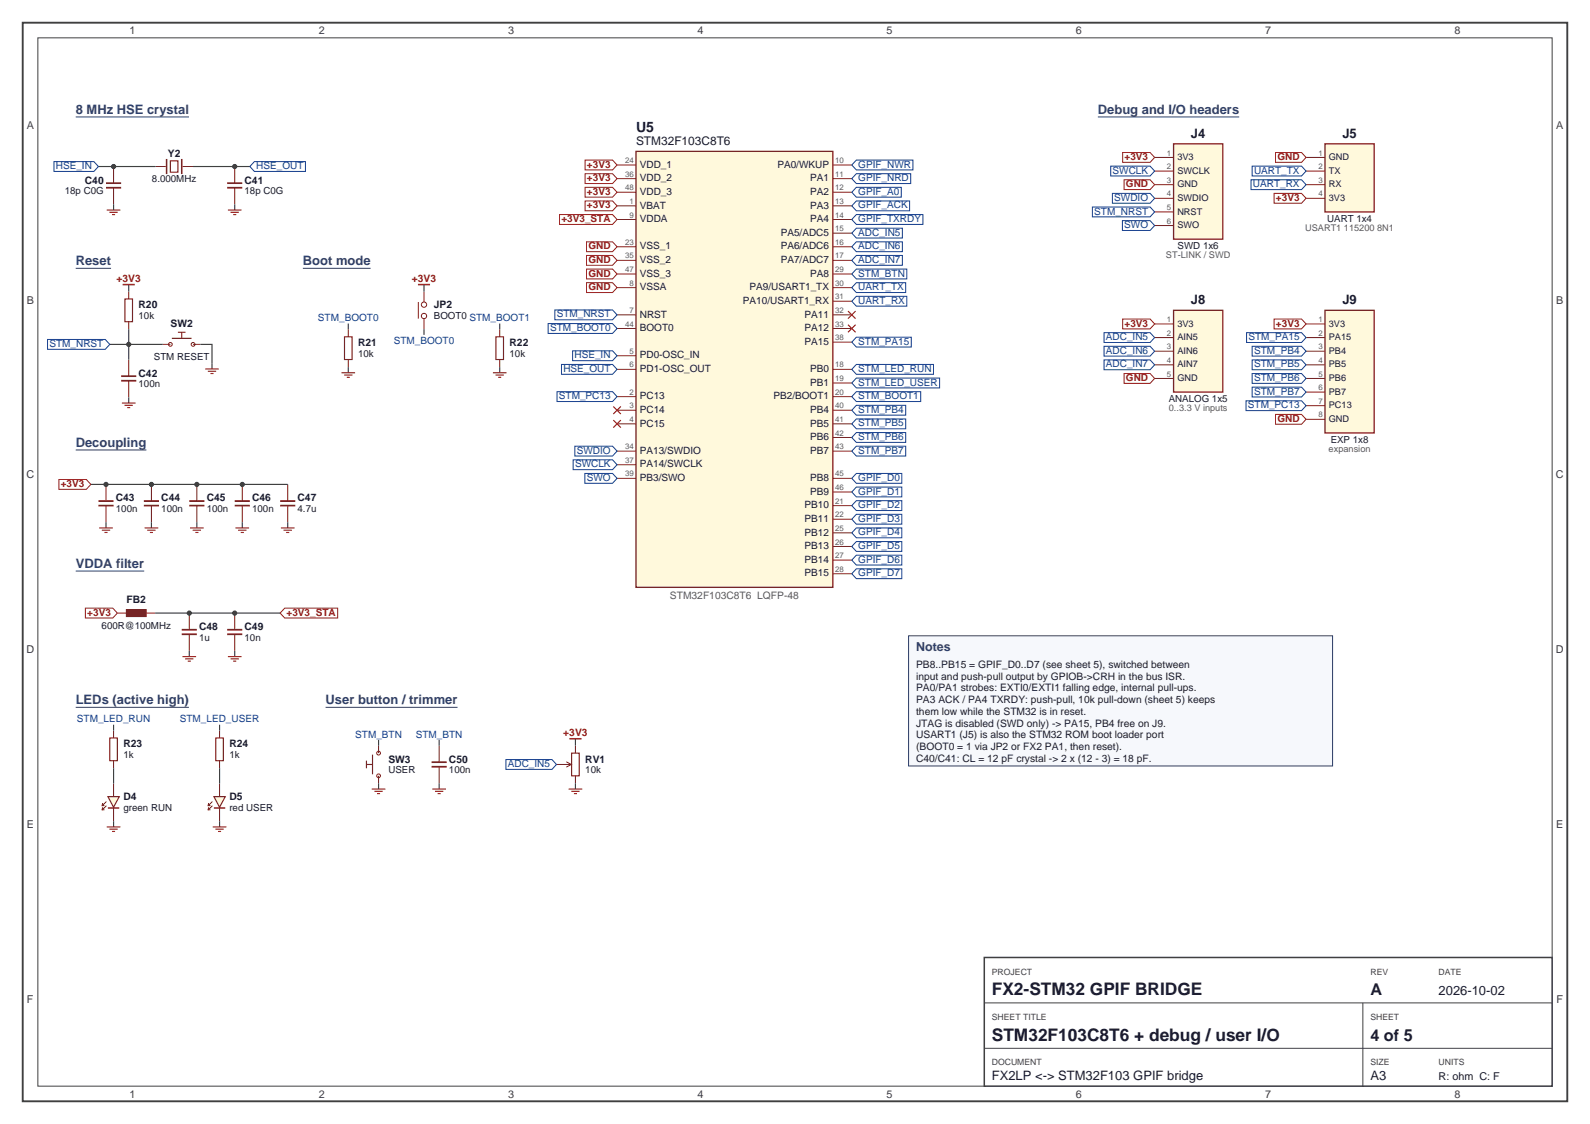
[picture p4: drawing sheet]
<svg xmlns="http://www.w3.org/2000/svg" width="420mm" height="297mm" viewBox="0 0 420 297" stroke-linecap="round" stroke-linejoin="round" font-family="sans-serif">
<path d="M6 6h408v285h-408z" fill="none" stroke="#404040" stroke-width=".5"/>
<path d="M10 10h400v277h-400z" fill="none" stroke="#404040" stroke-width=".26"/>
<path d="M260 253h150v34h-150z" fill-rule="evenodd" fill="#fff" stroke="#404040" stroke-width=".4"/>
<path d="M260 265h150M260 277h150M360 265v22" fill="none" stroke="#404040" stroke-width=".26"/>
<path d="M168 40h52v115.2h-52z" fill-rule="evenodd" fill="#fff9dc" stroke="#7a1f1f" stroke-width=".35"/>
<path d="M163 43.6h5" fill="none" stroke="#7a1f1f" stroke-width=".26"/>
<path d="M154.6 42.3h7.2l1.2 1.3-1.2 1.3h-7.2z" fill-rule="evenodd" fill="#fff" stroke="#a01818" stroke-width=".26"/>
<path d="M163 47.2h5" fill="none" stroke="#7a1f1f" stroke-width=".26"/>
<path d="M154.6 45.9h7.2l1.2 1.3-1.2 1.3h-7.2z" fill-rule="evenodd" fill="#fff" stroke="#a01818" stroke-width=".26"/>
<path d="M163 50.8h5" fill="none" stroke="#7a1f1f" stroke-width=".26"/>
<path d="M154.6 49.5h7.2l1.2 1.3-1.2 1.3h-7.2z" fill-rule="evenodd" fill="#fff" stroke="#a01818" stroke-width=".26"/>
<path d="M163 54.4h5" fill="none" stroke="#7a1f1f" stroke-width=".26"/>
<path d="M154.6 53.1h7.2l1.2 1.3-1.2 1.3h-7.2z" fill-rule="evenodd" fill="#fff" stroke="#a01818" stroke-width=".26"/>
<path d="M163 58h5" fill="none" stroke="#7a1f1f" stroke-width=".26"/>
<path d="M147.8 56.7h14l1.2 1.3-1.2 1.3h-14z" fill-rule="evenodd" fill="#fff" stroke="#a01818" stroke-width=".26"/>
<path d="M163 65.2h5" fill="none" stroke="#7a1f1f" stroke-width=".26"/>
<path d="M154.9 63.9h6.9l1.2 1.3-1.2 1.3h-6.9z" fill-rule="evenodd" fill="#fff" stroke="#a01818" stroke-width=".26"/>
<path d="M163 68.8h5" fill="none" stroke="#7a1f1f" stroke-width=".26"/>
<path d="M154.9 67.5h6.9l1.2 1.3-1.2 1.3h-6.9z" fill-rule="evenodd" fill="#fff" stroke="#a01818" stroke-width=".26"/>
<path d="M163 72.4h5" fill="none" stroke="#7a1f1f" stroke-width=".26"/>
<path d="M154.9 71.1h6.9l1.2 1.3-1.2 1.3h-6.9z" fill-rule="evenodd" fill="#fff" stroke="#a01818" stroke-width=".26"/>
<path d="M163 76h5" fill="none" stroke="#7a1f1f" stroke-width=".26"/>
<path d="M154.9 74.7h6.9l1.2 1.3-1.2 1.3h-6.9z" fill-rule="evenodd" fill="#fff" stroke="#a01818" stroke-width=".26"/>
<path d="M163 83.2h5" fill="none" stroke="#7a1f1f" stroke-width=".26"/>
<path d="M146.6 81.9h15.2l1.2 1.3-1.2 1.3h-15.2z" fill-rule="evenodd" fill="#fff" stroke="#123c8c" stroke-width=".26"/>
<path d="M163 86.8h5" fill="none" stroke="#7a1f1f" stroke-width=".26"/>
<path d="M144.8 85.5h17l1.2 1.3-1.2 1.3h-17z" fill-rule="evenodd" fill="#fff" stroke="#123c8c" stroke-width=".26"/>
<path d="M163 94h5" fill="none" stroke="#7a1f1f" stroke-width=".26"/>
<path d="M151.3 92.7h10.5l1.2 1.3-1.2 1.3h-10.5z" fill-rule="evenodd" fill="#fff" stroke="#123c8c" stroke-width=".26"/>
<path d="M163 97.6h5" fill="none" stroke="#7a1f1f" stroke-width=".26"/>
<path d="M148.3 96.3h13.5l1.2 1.3-1.2 1.3h-13.5z" fill-rule="evenodd" fill="#fff" stroke="#123c8c" stroke-width=".26"/>
<path d="M163 104.8h5" fill="none" stroke="#7a1f1f" stroke-width=".26"/>
<path d="M147.1 103.5h14.7l1.2 1.3-1.2 1.3h-14.7z" fill-rule="evenodd" fill="#fff" stroke="#123c8c" stroke-width=".26"/>
<path d="M163 108.4h5M163 112h5M163 119.2h5" fill="none" stroke="#7a1f1f" stroke-width=".26"/>
<path d="M162 107.4l2 2M162 111l2 2M164 107.4l-2 2M164 111l-2 2" fill="none" stroke="#a01818" stroke-width=".3"/>
<path d="M151.8 117.9h10l1.2 1.3-1.2 1.3h-10z" fill-rule="evenodd" fill="#fff" stroke="#123c8c" stroke-width=".26"/>
<path d="M163 122.8h5" fill="none" stroke="#7a1f1f" stroke-width=".26"/>
<path d="M151.4 121.5h10.4l1.2 1.3-1.2 1.3h-10.4z" fill-rule="evenodd" fill="#fff" stroke="#123c8c" stroke-width=".26"/>
<path d="M163 126.4h5" fill="none" stroke="#7a1f1f" stroke-width=".26"/>
<path d="M154.5 125.1h7.3l1.2 1.3-1.2 1.3h-7.3z" fill-rule="evenodd" fill="#fff" stroke="#123c8c" stroke-width=".26"/>
<path d="M220 43.6h5" fill="none" stroke="#7a1f1f" stroke-width=".26"/>
<path d="M226.2 42.3h14.9v2.6h-14.9l-1.2-1.3z" fill-rule="evenodd" fill="#fff" stroke="#123c8c" stroke-width=".26"/>
<path d="M220 47.2h5" fill="none" stroke="#7a1f1f" stroke-width=".26"/>
<path d="M226.2 45.9h14.4v2.6h-14.4l-1.2-1.3z" fill-rule="evenodd" fill="#fff" stroke="#123c8c" stroke-width=".26"/>
<path d="M220 50.8h5" fill="none" stroke="#7a1f1f" stroke-width=".26"/>
<path d="M226.2 49.5h11.9v2.6h-11.9l-1.2-1.3z" fill-rule="evenodd" fill="#fff" stroke="#123c8c" stroke-width=".26"/>
<path d="M220 54.4h5" fill="none" stroke="#7a1f1f" stroke-width=".26"/>
<path d="M226.2 53.1h14.1v2.6h-14.1l-1.2-1.3z" fill-rule="evenodd" fill="#fff" stroke="#123c8c" stroke-width=".26"/>
<path d="M220 58h5" fill="none" stroke="#7a1f1f" stroke-width=".26"/>
<path d="M226.2 56.7h17.6v2.6h-17.6l-1.2-1.3z" fill-rule="evenodd" fill="#fff" stroke="#123c8c" stroke-width=".26"/>
<path d="M220 61.6h5" fill="none" stroke="#7a1f1f" stroke-width=".26"/>
<path d="M226.2 60.3h12.2v2.6h-12.2l-1.2-1.3z" fill-rule="evenodd" fill="#fff" stroke="#123c8c" stroke-width=".26"/>
<path d="M220 65.2h5" fill="none" stroke="#7a1f1f" stroke-width=".26"/>
<path d="M226.2 63.9h12.2v2.6h-12.2l-1.2-1.3z" fill-rule="evenodd" fill="#fff" stroke="#123c8c" stroke-width=".26"/>
<path d="M220 68.8h5" fill="none" stroke="#7a1f1f" stroke-width=".26"/>
<path d="M226.2 67.5h12.2v2.6h-12.2l-1.2-1.3z" fill-rule="evenodd" fill="#fff" stroke="#123c8c" stroke-width=".26"/>
<path d="M220 72.4h5" fill="none" stroke="#7a1f1f" stroke-width=".26"/>
<path d="M226.2 71.1h13.3v2.6h-13.3l-1.2-1.3z" fill-rule="evenodd" fill="#fff" stroke="#123c8c" stroke-width=".26"/>
<path d="M220 76h5" fill="none" stroke="#7a1f1f" stroke-width=".26"/>
<path d="M226.2 74.7h13v2.6h-13l-1.2-1.3z" fill-rule="evenodd" fill="#fff" stroke="#123c8c" stroke-width=".26"/>
<path d="M220 79.6h5" fill="none" stroke="#7a1f1f" stroke-width=".26"/>
<path d="M226.2 78.3h13.3v2.6h-13.3l-1.2-1.3z" fill-rule="evenodd" fill="#fff" stroke="#123c8c" stroke-width=".26"/>
<path d="M220 83.2h5M220 86.8h5M220 90.4h5" fill="none" stroke="#7a1f1f" stroke-width=".26"/>
<path d="M224 82.2l2 2M224 85.8l2 2M226 82.2l-2 2M226 85.8l-2 2" fill="none" stroke="#a01818" stroke-width=".3"/>
<path d="M226.2 89.1h14.5v2.6h-14.5l-1.2-1.3z" fill-rule="evenodd" fill="#fff" stroke="#123c8c" stroke-width=".26"/>
<path d="M220 97.6h5" fill="none" stroke="#7a1f1f" stroke-width=".26"/>
<path d="M226.2 96.3h20.4v2.6h-20.4l-1.2-1.3z" fill-rule="evenodd" fill="#fff" stroke="#123c8c" stroke-width=".26"/>
<path d="M220 101.2h5" fill="none" stroke="#7a1f1f" stroke-width=".26"/>
<path d="M226.2 99.9h22v2.6h-22l-1.2-1.3z" fill-rule="evenodd" fill="#fff" stroke="#123c8c" stroke-width=".26"/>
<path d="M220 104.8h5" fill="none" stroke="#7a1f1f" stroke-width=".26"/>
<path d="M226.2 103.5h17v2.6h-17l-1.2-1.3z" fill-rule="evenodd" fill="#fff" stroke="#123c8c" stroke-width=".26"/>
<path d="M220 108.4h5" fill="none" stroke="#7a1f1f" stroke-width=".26"/>
<path d="M226.2 107.1h13v2.6h-13l-1.2-1.3z" fill-rule="evenodd" fill="#fff" stroke="#123c8c" stroke-width=".26"/>
<path d="M220 112h5" fill="none" stroke="#7a1f1f" stroke-width=".26"/>
<path d="M226.2 110.7h13v2.6h-13l-1.2-1.3z" fill-rule="evenodd" fill="#fff" stroke="#123c8c" stroke-width=".26"/>
<path d="M220 115.6h5" fill="none" stroke="#7a1f1f" stroke-width=".26"/>
<path d="M226.2 114.3h13v2.6h-13l-1.2-1.3z" fill-rule="evenodd" fill="#fff" stroke="#123c8c" stroke-width=".26"/>
<path d="M220 119.2h5" fill="none" stroke="#7a1f1f" stroke-width=".26"/>
<path d="M226.2 117.9h13v2.6h-13l-1.2-1.3z" fill-rule="evenodd" fill="#fff" stroke="#123c8c" stroke-width=".26"/>
<path d="M220 126.4h5" fill="none" stroke="#7a1f1f" stroke-width=".26"/>
<path d="M226.2 125.1h12v2.6h-12l-1.2-1.3z" fill-rule="evenodd" fill="#fff" stroke="#123c8c" stroke-width=".26"/>
<path d="M220 130h5" fill="none" stroke="#7a1f1f" stroke-width=".26"/>
<path d="M226.2 128.7h12v2.6h-12l-1.2-1.3z" fill-rule="evenodd" fill="#fff" stroke="#123c8c" stroke-width=".26"/>
<path d="M220 133.6h5" fill="none" stroke="#7a1f1f" stroke-width=".26"/>
<path d="M226.2 132.3h12v2.6h-12l-1.2-1.3z" fill-rule="evenodd" fill="#fff" stroke="#123c8c" stroke-width=".26"/>
<path d="M220 137.2h5" fill="none" stroke="#7a1f1f" stroke-width=".26"/>
<path d="M226.2 135.9h12v2.6h-12l-1.2-1.3z" fill-rule="evenodd" fill="#fff" stroke="#123c8c" stroke-width=".26"/>
<path d="M220 140.8h5" fill="none" stroke="#7a1f1f" stroke-width=".26"/>
<path d="M226.2 139.5h12v2.6h-12l-1.2-1.3z" fill-rule="evenodd" fill="#fff" stroke="#123c8c" stroke-width=".26"/>
<path d="M220 144.4h5" fill="none" stroke="#7a1f1f" stroke-width=".26"/>
<path d="M226.2 143.1h12v2.6h-12l-1.2-1.3z" fill-rule="evenodd" fill="#fff" stroke="#123c8c" stroke-width=".26"/>
<path d="M220 148h5" fill="none" stroke="#7a1f1f" stroke-width=".26"/>
<path d="M226.2 146.7h12v2.6h-12l-1.2-1.3z" fill-rule="evenodd" fill="#fff" stroke="#123c8c" stroke-width=".26"/>
<path d="M220 151.6h5" fill="none" stroke="#7a1f1f" stroke-width=".26"/>
<path d="M226.2 150.3h12v2.6h-12l-1.2-1.3z" fill-rule="evenodd" fill="#fff" stroke="#123c8c" stroke-width=".26"/>
<path d="M20 30.9h29.9" fill="none" stroke="#30406a" stroke-width=".26"/>
<path d="M45 42.5h2v3h-2z" fill="none" stroke="#7a1f1f" stroke-width=".3"/>
<path d="M44 42v4M48 42v4" fill="none" stroke="#7a1f1f" stroke-width=".4"/>
<path d="M30 44v4.4M30 49.6v4.4M41 44h2.8M48.2 44h2.8M62 44v4.4M62 49.6v4.4" fill="none" stroke="#7a1f1f" stroke-width=".26"/>
<path d="M26 44h15M30 54v1.5M51 44h15M62 54v1.5" fill="none" stroke="#0b6e2e" stroke-width=".3"/>
<path d="M28 48.4h4M28 49.6h4M60 48.4h4M60 49.6h4" fill="none" stroke="#7a1f1f" stroke-width=".45"/>
<path d="M28.2 55.5h3.6M28.9 56.1h2.2M29.6 56.7h.8M60.2 55.5h3.6M60.9 56.1h2.2M61.6 56.7h.8" fill="none" stroke="#a01818" stroke-width=".3"/>
<g fill="#0b6e2e" stroke="#0b6e2e" stroke-width=".26">
<circle cx="30" cy="44" r=".55"/>
<circle cx="62" cy="44" r=".55"/>
</g>
<g fill="#fff" stroke="#123c8c" stroke-width=".26">
<path d="M14.3 42.7h10.5l1.2 1.3-1.2 1.3h-10.5z" fill-rule="evenodd"/>
<path d="M67.2 42.7h13.5v2.6h-13.5l-1.2-1.3z" fill-rule="evenodd"/>
</g>
<path d="M20 70.9h9.3" fill="none" stroke="#30406a" stroke-width=".26"/>
<path d="M33 79h2v6h-2zM45.4 89.4h5.2M47 87.8h2M48 87.8v1.6" fill="none" stroke="#7a1f1f" stroke-width=".3"/>
<g fill="none" stroke="#7a1f1f" stroke-width=".26">
<path d="M34 77v2M34 85v2M34 95v4.4M43 91h2M51 91h2M34 100.6v4.4"/>
<circle cx="45" cy="91" r=".5"/>
<circle cx="51" cy="91" r=".5"/>
</g>
<path d="M34 75.2v1.8M29 91h14M34 87v8M53 91h3v6.5M34 105v1.5" fill="none" stroke="#0b6e2e" stroke-width=".3"/>
<path d="M32.4 75.2h3.2" fill="none" stroke="#a01818" stroke-width=".4"/>
<path d="M32 99.4h4M32 100.6h4" fill="none" stroke="#7a1f1f" stroke-width=".45"/>
<path d="M54.2 97.5h3.6M54.9 98.1h2.2M55.6 98.7h.8M32.2 106.5h3.6M32.9 107.1h2.2M33.6 107.7h.8" fill="none" stroke="#a01818" stroke-width=".3"/>
<circle cx="34" cy="91" r=".55" fill="#0b6e2e" stroke="#0b6e2e" stroke-width=".26"/>
<path d="M12.6 89.7h15.2l1.2 1.3-1.2 1.3h-15.2z" fill-rule="evenodd" fill="#fff" stroke="#123c8c" stroke-width=".26"/>
<path d="M80 70.9h17.9M20 118.9h18.7" fill="none" stroke="#30406a" stroke-width=".26"/>
<path d="M91 89h2v6h-2zM131 89h2v6h-2z" fill="none" stroke="#7a1f1f" stroke-width=".3"/>
<g fill="none" stroke="#7a1f1f" stroke-width=".26">
<path d="M110.5 79.8v4.4M112 77v2.8M92 87v2M92 95v2M112 84.2v2.8M132 87v2M132 95v2M28 128v4.4M28 133.6v4.4M40 128v4.4M40 133.6v4.4M52 128v4.4"/>
<path d="M52 133.6v4.4M64 128v4.4M64 133.6v4.4M76 128v4.4M76 133.6v4.4"/>
<circle cx="112" cy="80.5" r=".7"/>
<circle cx="112" cy="83.5" r=".7"/>
</g>
<path d="M112 75.2v1.8M92 85.5v1.5M92 97v1.5M112 87v1.5M132 85.5v1.5M132 97v1.5M24 128h52M28 138v1.5M40 138v1.5M52 138v1.5M64 138v1.5M76 138v1.5" fill="none" stroke="#0b6e2e" stroke-width=".3"/>
<g fill="none" stroke="#a01818" stroke-width=".3">
<path d="M90.2 98.5h3.6M90.9 99.1h2.2M91.6 99.7h.8M130.2 98.5h3.6M130.9 99.1h2.2M131.6 99.7h.8M26.2 139.5h3.6M38.2 139.5h3.6M50.2 139.5h3.6M62.2 139.5h3.6M74.2 139.5h3.6M26.9 140.1h2.2"/>
<path d="M27.6 140.7h.8M38.9 140.1h2.2M39.6 140.7h.8M50.9 140.1h2.2M51.6 140.7h.8M62.9 140.1h2.2M63.6 140.7h.8M74.9 140.1h2.2M75.6 140.7h.8"/>
</g>
<path d="M110.4 75.2h3.2" fill="none" stroke="#a01818" stroke-width=".4"/>
<path d="M26 132.4h4M26 133.6h4M38 132.4h4M38 133.6h4M50 132.4h4M50 133.6h4M62 132.4h4M62 133.6h4M74 132.4h4M74 133.6h4" fill="none" stroke="#7a1f1f" stroke-width=".45"/>
<g fill="#0b6e2e" stroke="#0b6e2e" stroke-width=".26">
<circle cx="28" cy="128" r=".55"/>
<circle cx="40" cy="128" r=".55"/>
<circle cx="52" cy="128" r=".55"/>
<circle cx="64" cy="128" r=".55"/>
</g>
<path d="M15.6 126.7h7.2l1.2 1.3-1.2 1.3h-7.2z" fill-rule="evenodd" fill="#fff" stroke="#a01818" stroke-width=".26"/>
<path d="M20 150.9h18.1" fill="none" stroke="#30406a" stroke-width=".26"/>
<path d="M33.4 161.1h5.2v1.8h-5.2z" fill-rule="evenodd" fill="#7a1f1f" stroke="#7a1f1f" stroke-width=".3"/>
<path d="M31 162h2.4M38.6 162h2.4" fill="none" stroke="#7a1f1f" stroke-width=".26"/>
<path d="M22.6 160.7h7.2l1.2 1.3-1.2 1.3h-7.2z" fill-rule="evenodd" fill="#fff" stroke="#a01818" stroke-width=".26"/>
<path d="M41 162h33M50 172v1.5M62 172v1.5" fill="none" stroke="#0b6e2e" stroke-width=".3"/>
<path d="M48 166.4h4M48 167.6h4M60 166.4h4M60 167.6h4" fill="none" stroke="#7a1f1f" stroke-width=".45"/>
<path d="M50 162v4.4M50 167.6v4.4M62 162v4.4M62 167.6v4.4" fill="none" stroke="#7a1f1f" stroke-width=".26"/>
<path d="M48.2 173.5h3.6M48.9 174.1h2.2M49.6 174.7h.8M60.2 173.5h3.6M60.9 174.1h2.2M61.6 174.7h.8" fill="none" stroke="#a01818" stroke-width=".3"/>
<g fill="#0b6e2e" stroke="#0b6e2e" stroke-width=".26">
<circle cx="50" cy="162" r=".55"/>
<circle cx="62" cy="162" r=".55"/>
</g>
<path d="M75.2 160.7h14v2.6h-14l-1.2-1.3z" fill-rule="evenodd" fill="#fff" stroke="#a01818" stroke-width=".26"/>
<path d="M20 186.9h29.9" fill="none" stroke="#30406a" stroke-width=".26"/>
<path d="M29 195h2v6h-2z" fill="none" stroke="#7a1f1f" stroke-width=".3"/>
<path d="M30 193v2M30 201v2" fill="none" stroke="#7a1f1f" stroke-width=".26"/>
<path d="M30 191.5v1.5" fill="none" stroke="#0b6e2e" stroke-width=".3"/>
<path d="M28.5 210.5h3l-1.5 2.8z" fill="#fff9dc" stroke="#7a1f1f" stroke-width=".3"/>
<path d="M28.5 213.5h3" fill="none" stroke="#7a1f1f" stroke-width=".4"/>
<path d="M58 193v2M28.1 211.8l-1.1 1.1 .1-.6-.1 .6h.6M28.1 212.9l-1.1 1.1 .1-.6-.1 .6h.6M30 207v3.5M30 213.5v3.5M58 201v2" fill="none" stroke="#7a1f1f" stroke-width=".26"/>
<path d="M58 191.5v1.5M30 203v4M30 217v1.5" fill="none" stroke="#0b6e2e" stroke-width=".3"/>
<path d="M28.2 218.5h3.6M28.9 219.1h2.2M29.6 219.7h.8" fill="none" stroke="#a01818" stroke-width=".3"/>
<path d="M57 195h2v6h-2z" fill="none" stroke="#7a1f1f" stroke-width=".3"/>
<path d="M56.5 210.5h3l-1.5 2.8z" fill="#fff9dc" stroke="#7a1f1f" stroke-width=".3"/>
<path d="M56.5 213.5h3" fill="none" stroke="#7a1f1f" stroke-width=".4"/>
<g fill="none" stroke="#7a1f1f" stroke-width=".26">
<path d="M100 197v2M116 197v4.4M152 197v2M56.1 211.8l-1.1 1.1 .1-.6-.1 .6h.6M56.1 212.9l-1.1 1.1 .1-.6-.1 .6h.6M58 207v3.5M58 213.5v3.5M100 205v2M116 202.6v4.4M147 202h3.9M149.6 201.3l1.3 .7-1.3 .7M152 205v2"/>
<circle cx="100" cy="199" r=".5"/>
<circle cx="100" cy="205" r=".5"/>
</g>
<path d="M100 195.5v1.5M116 195.5v1.5M152 195.2v1.8M58 203v4M58 217v1.5M100 207v1.5M116 207v1.5" fill="none" stroke="#0b6e2e" stroke-width=".3"/>
<path d="M56.2 218.5h3.6M56.9 219.1h2.2M57.6 219.7h.8M98.2 208.5h3.6M98.9 209.1h2.2M99.6 209.7h.8M114.2 208.5h3.6M114.9 209.1h2.2M115.6 209.7h.8" fill="none" stroke="#a01818" stroke-width=".3"/>
<path d="M86 186.9h34.9" fill="none" stroke="#30406a" stroke-width=".26"/>
<path d="M98.4 199.4v5.2M151 199h2v6h-2zM96.8 202h1.6M96.8 201v2" fill="none" stroke="#7a1f1f" stroke-width=".3"/>
<path d="M114 201.4h4M114 202.6h4" fill="none" stroke="#7a1f1f" stroke-width=".45"/>
<path d="M150.4 195.2h3.2" fill="none" stroke="#a01818" stroke-width=".4"/>
<path d="M133.6 200.7h12.2l1.2 1.3-1.2 1.3h-12.2z" fill-rule="evenodd" fill="#fff" stroke="#123c8c" stroke-width=".26"/>
<path d="M152 207v1.5" fill="none" stroke="#0b6e2e" stroke-width=".3"/>
<path d="M150.2 208.5h3.6M150.9 209.1h2.2M151.6 209.7h.8" fill="none" stroke="#a01818" stroke-width=".3"/>
<path d="M290 30.9h37.3" fill="none" stroke="#30406a" stroke-width=".26"/>
<path d="M310 38h13v25.2h-13z" fill-rule="evenodd" fill="#fff9dc" stroke="#7a1f1f" stroke-width=".35"/>
<path d="M305 41.6h5" fill="none" stroke="#7a1f1f" stroke-width=".26"/>
<path d="M296.6 40.3h7.2l1.2 1.3-1.2 1.3h-7.2z" fill-rule="evenodd" fill="#fff" stroke="#a01818" stroke-width=".26"/>
<path d="M305 45.2h5" fill="none" stroke="#7a1f1f" stroke-width=".26"/>
<path d="M293.4 43.9h10.4l1.2 1.3-1.2 1.3h-10.4z" fill-rule="evenodd" fill="#fff" stroke="#123c8c" stroke-width=".26"/>
<path d="M305 48.8h5" fill="none" stroke="#7a1f1f" stroke-width=".26"/>
<path d="M296.9 47.5h6.9l1.2 1.3-1.2 1.3h-6.9z" fill-rule="evenodd" fill="#fff" stroke="#a01818" stroke-width=".26"/>
<path d="M305 52.4h5" fill="none" stroke="#7a1f1f" stroke-width=".26"/>
<path d="M293.8 51.1h10l1.2 1.3-1.2 1.3h-10z" fill-rule="evenodd" fill="#fff" stroke="#123c8c" stroke-width=".26"/>
<path d="M305 56h5" fill="none" stroke="#7a1f1f" stroke-width=".26"/>
<path d="M288.6 54.7h15.2l1.2 1.3-1.2 1.3h-15.2z" fill-rule="evenodd" fill="#fff" stroke="#123c8c" stroke-width=".26"/>
<path d="M305 59.6h5" fill="none" stroke="#7a1f1f" stroke-width=".26"/>
<path d="M296.5 58.3h7.3l1.2 1.3-1.2 1.3h-7.3z" fill-rule="evenodd" fill="#fff" stroke="#123c8c" stroke-width=".26"/>
<path d="M350 38h13v18h-13z" fill-rule="evenodd" fill="#fff9dc" stroke="#7a1f1f" stroke-width=".35"/>
<path d="M345 41.6h5" fill="none" stroke="#7a1f1f" stroke-width=".26"/>
<path d="M336.9 40.3h6.9l1.2 1.3-1.2 1.3h-6.9z" fill-rule="evenodd" fill="#fff" stroke="#a01818" stroke-width=".26"/>
<path d="M345 45.2h5" fill="none" stroke="#7a1f1f" stroke-width=".26"/>
<path d="M330.8 43.9h13l1.2 1.3-1.2 1.3h-13z" fill-rule="evenodd" fill="#fff" stroke="#123c8c" stroke-width=".26"/>
<path d="M345 48.8h5" fill="none" stroke="#7a1f1f" stroke-width=".26"/>
<path d="M330.5 47.5h13.3l1.2 1.3-1.2 1.3h-13.3z" fill-rule="evenodd" fill="#fff" stroke="#123c8c" stroke-width=".26"/>
<path d="M345 52.4h5" fill="none" stroke="#7a1f1f" stroke-width=".26"/>
<path d="M336.6 51.1h7.2l1.2 1.3-1.2 1.3h-7.2z" fill-rule="evenodd" fill="#fff" stroke="#a01818" stroke-width=".26"/>
<path d="M310 82h13v21.6h-13z" fill-rule="evenodd" fill="#fff9dc" stroke="#7a1f1f" stroke-width=".35"/>
<path d="M305 85.6h5" fill="none" stroke="#7a1f1f" stroke-width=".26"/>
<path d="M296.6 84.3h7.2l1.2 1.3-1.2 1.3h-7.2z" fill-rule="evenodd" fill="#fff" stroke="#a01818" stroke-width=".26"/>
<path d="M305 89.2h5" fill="none" stroke="#7a1f1f" stroke-width=".26"/>
<path d="M291.6 87.9h12.2l1.2 1.3-1.2 1.3h-12.2z" fill-rule="evenodd" fill="#fff" stroke="#123c8c" stroke-width=".26"/>
<path d="M305 92.8h5" fill="none" stroke="#7a1f1f" stroke-width=".26"/>
<path d="M291.6 91.5h12.2l1.2 1.3-1.2 1.3h-12.2z" fill-rule="evenodd" fill="#fff" stroke="#123c8c" stroke-width=".26"/>
<path d="M305 96.4h5" fill="none" stroke="#7a1f1f" stroke-width=".26"/>
<path d="M291.6 95.1h12.2l1.2 1.3-1.2 1.3h-12.2z" fill-rule="evenodd" fill="#fff" stroke="#123c8c" stroke-width=".26"/>
<path d="M305 100h5" fill="none" stroke="#7a1f1f" stroke-width=".26"/>
<path d="M296.9 98.7h6.9l1.2 1.3-1.2 1.3h-6.9z" fill-rule="evenodd" fill="#fff" stroke="#a01818" stroke-width=".26"/>
<path d="M350 82h13v32.4h-13z" fill-rule="evenodd" fill="#fff9dc" stroke="#7a1f1f" stroke-width=".35"/>
<path d="M345 85.6h5" fill="none" stroke="#7a1f1f" stroke-width=".26"/>
<path d="M336.6 84.3h7.2l1.2 1.3-1.2 1.3h-7.2z" fill-rule="evenodd" fill="#fff" stroke="#a01818" stroke-width=".26"/>
<path d="M345 89.2h5" fill="none" stroke="#7a1f1f" stroke-width=".26"/>
<path d="M329.3 87.9h14.5l1.2 1.3-1.2 1.3h-14.5z" fill-rule="evenodd" fill="#fff" stroke="#123c8c" stroke-width=".26"/>
<path d="M345 92.8h5" fill="none" stroke="#7a1f1f" stroke-width=".26"/>
<path d="M330.8 91.5h13l1.2 1.3-1.2 1.3h-13z" fill-rule="evenodd" fill="#fff" stroke="#123c8c" stroke-width=".26"/>
<path d="M345 96.4h5" fill="none" stroke="#7a1f1f" stroke-width=".26"/>
<path d="M330.8 95.1h13l1.2 1.3-1.2 1.3h-13z" fill-rule="evenodd" fill="#fff" stroke="#123c8c" stroke-width=".26"/>
<path d="M345 100h5" fill="none" stroke="#7a1f1f" stroke-width=".26"/>
<path d="M330.8 98.7h13l1.2 1.3-1.2 1.3h-13z" fill-rule="evenodd" fill="#fff" stroke="#123c8c" stroke-width=".26"/>
<path d="M345 103.6h5" fill="none" stroke="#7a1f1f" stroke-width=".26"/>
<path d="M330.8 102.3h13l1.2 1.3-1.2 1.3h-13z" fill-rule="evenodd" fill="#fff" stroke="#123c8c" stroke-width=".26"/>
<path d="M345 107.2h5" fill="none" stroke="#7a1f1f" stroke-width=".26"/>
<path d="M329.1 105.9h14.7l1.2 1.3-1.2 1.3h-14.7z" fill-rule="evenodd" fill="#fff" stroke="#123c8c" stroke-width=".26"/>
<path d="M345 110.8h5" fill="none" stroke="#7a1f1f" stroke-width=".26"/>
<path d="M336.9 109.5h6.9l1.2 1.3-1.2 1.3h-6.9z" fill-rule="evenodd" fill="#fff" stroke="#a01818" stroke-width=".26"/>
<path d="M240 168h112v34.4h-112z" fill-rule="evenodd" fill="#f6f8fc" stroke="#30406a" stroke-width=".26"/>
<g font-size="4.6" fill="#1a1a2e">
<text x="262" y="263">FX2-STM32 GPIF BRIDGE</text>
<text x="262" y="275">STM32F103C8T6 + debug / user I/O</text>
</g>
<g font-size="4.3" fill="#1a1a2e">
<text x="362" y="263">A</text>
<text x="362" y="275">4 of 5</text>
</g>
<text font-size="3.7" fill="#1a1a2e" x="168" y="35">U5</text>
<g font-size="3.4" fill="#30406a">
<text x="20" y="30">8 MHz HSE crystal</text>
<text x="290" y="30">Debug and I/O headers</text>
<text x="20" y="70">Reset</text>
<text x="80" y="70">Boot mode</text>
<text x="20" y="118">Decoupling</text>
<text x="20" y="150">VDDA filter</text>
<text x="20" y="186">LEDs (active high)</text>
<text x="86" y="186">User button / trimmer</text>
</g>
<g font-size="3.4" fill="#1a1a2e">
<text x="314.6" y="36.4">J4</text>
<text x="354.6" y="36.4">J5</text>
<text x="314.6" y="80.4">J8</text>
<text x="354.6" y="80.4">J9</text>
<text x="380" y="263">2026-10-02</text>
<text x="262" y="285.5">FX2LP &lt;-&gt; STM32F103 GPIF bridge</text>
<text x="362" y="285.5">A3</text>
</g>
<text font-size="3.3" fill="#30406a" x="242" y="172">Notes</text>
<text font-size="3.1" fill="#1a1a2e" x="168" y="38.4">STM32F103C8T6</text>
<g font-size="2.9" fill="#404040">
<text x="34.2" y="9">1</text>
<text x="84.2" y="9">2</text>
<text x="134.2" y="9">3</text>
<text x="184.2" y="9">4</text>
<text x="234.2" y="9">5</text>
<text x="284.2" y="9">6</text>
<text x="334.2" y="9">7</text>
<text x="384.2" y="9">8</text>
<text x="7" y="34.1">A</text>
<text x="411" y="34.1">A</text>
<text x="7" y="80.3">B</text>
<text x="411" y="80.3">B</text>
<text x="7" y="126.4">C</text>
<text x="411" y="126.4">C</text>
<text x="7" y="172.6">D</text>
<text x="411" y="172.6">D</text>
<text x="7" y="218.8">E</text>
<text x="411" y="218.8">E</text>
<text x="7.1" y="264.9">F</text>
<text x="411.1" y="264.9">F</text>
<text x="34.2" y="290">1</text>
<text x="84.2" y="290">2</text>
<text x="134.2" y="290">3</text>
<text x="184.2" y="290">4</text>
<text x="234.2" y="290">5</text>
<text x="284.2" y="290">6</text>
<text x="334.2" y="290">7</text>
<text x="384.2" y="290">8</text>
</g>
<text font-size="2.9" fill="#1a1a2e" x="380" y="285.5">R: ohm C: F</text>
<g font-size="2.7" fill="#1a1a2e">
<text x="44.3" y="41.4">Y2</text>
<text x="22.4" y="48.5">C40</text>
<text x="64.6" y="48.5">C41</text>
<text x="36.6" y="81.5">R20</text>
<text x="114.6" y="81.5">JP2</text>
<text x="45.1" y="86.4">SW2</text>
<text x="94.6" y="91.5">R21</text>
<text x="134.6" y="91.5">R22</text>
<text x="36.6" y="99.5">C42</text>
<text x="30.6" y="132.5">C43</text>
<text x="42.6" y="132.5">C44</text>
<text x="54.6" y="132.5">C45</text>
<text x="66.6" y="132.5">C46</text>
<text x="78.6" y="132.5">C47</text>
<text x="33.4" y="159.4">FB2</text>
<text x="52.6" y="166.5">C48</text>
<text x="64.6" y="166.5">C49</text>
<text x="242" y="176.5">PB8..PB15 = GPIF_D0..D7 (see sheet 5), switched between</text>
<text x="242" y="179.6">input and push-pull output by GPIOB-&gt;CRH in the bus ISR.</text>
<text x="242" y="182.7">PA0/PA1 strobes: EXTI0/EXTI1 falling edge, internal pull-ups.</text>
<text x="242" y="185.8">PA3 ACK / PA4 TXRDY: push-pull, 10k pull-down (sheet 5) keeps</text>
<text x="242" y="188.9">them low while the STM32 is in reset.</text>
<text x="32.6" y="197.5">R23</text>
<text x="60.6" y="197.5">R24</text>
<text x="242" y="192">JTAG is disabled (SWD only) -&gt; PA15, PB4 free on J9.</text>
<text x="242" y="195.1">USART1 (J5) is also the STM32 ROM boot loader port</text>
<text x="102.6" y="201.5">SW3</text>
<text x="118.6" y="201.5">C50</text>
<text x="154.6" y="201.5">RV1</text>
<text x="242" y="198.2">(BOOT0 = 1 via JP2 or FX2 PA1, then reset).</text>
<text x="242" y="201.3">C40/C41: CL = 12 pF crystal -&gt; 2 x (12 - 3) = 18 pF.</text>
<text x="32.6" y="211.5">D4</text>
<text x="60.6" y="211.5">D5</text>
</g>
<g font-size="2.7" fill="#a01818">
<text x="30.8" y="74.4">+3V3</text>
<text x="108.8" y="74.4">+3V3</text>
<text x="148.8" y="194.4">+3V3</text>
</g>
<text font-size="2.7" fill="#5a5a5a" x="177" y="158.4">STM32F103C8T6 LQFP-48</text>
<g font-size="2.6" fill="#123c8c">
<text x="14.8" y="44.7">HSE_IN</text>
<text x="67.7" y="44.7">HSE_OUT</text>
<text x="226.7" y="44.3">GPIF_NWR</text>
<text x="226.7" y="47.9">GPIF_NRD</text>
<text x="293.9" y="45.9">SWCLK</text>
<text x="331.3" y="45.9">UART_TX</text>
<text x="226.7" y="51.5">GPIF_A0</text>
<text x="294.3" y="53.1">SWDIO</text>
<text x="331" y="49.5">UART_RX</text>
<text x="226.7" y="55.1">GPIF_ACK</text>
<text x="226.7" y="58.7">GPIF_TXRDY</text>
<text x="289.1" y="56.7">STM_NRST</text>
<text x="226.7" y="62.3">ADC_IN5</text>
<text x="226.7" y="65.9">ADC_IN6</text>
<text x="297" y="60.3">SWO</text>
<text x="226.7" y="69.5">ADC_IN7</text>
<text x="226.7" y="73.1">STM_BTN</text>
<text x="226.7" y="76.7">UART_TX</text>
<text x="147.1" y="83.9">STM_NRST</text>
<text x="226.7" y="80.3">UART_RX</text>
<text x="84" y="84.9">STM_BOOT0</text>
<text x="145.3" y="87.5">STM_BOOT0</text>
<text x="292.1" y="89.9">ADC_IN5</text>
<text x="329.8" y="89.9">STM_PA15</text>
<text x="13.1" y="91.7">STM_NRST</text>
<text x="104" y="90.8">STM_BOOT0</text>
<text x="151.8" y="94.7">HSE_IN</text>
<text x="226.7" y="91.1">STM_PA15</text>
<text x="292.1" y="93.5">ADC_IN6</text>
<text x="331.3" y="93.5">STM_PB4</text>
<text x="148.8" y="98.3">HSE_OUT</text>
<text x="226.7" y="98.3">STM_LED_RUN</text>
<text x="226.7" y="101.9">STM_LED_USER</text>
<text x="292.1" y="97.1">ADC_IN7</text>
<text x="331.3" y="97.1">STM_PB5</text>
<text x="331.3" y="100.7">STM_PB6</text>
<text x="147.6" y="105.5">STM_PC13</text>
<text x="226.7" y="105.5">STM_BOOT1</text>
<text x="329.6" y="107.9">STM_PC13</text>
<text x="331.3" y="104.3">STM_PB7</text>
<text x="226.7" y="109.1">STM_PB4</text>
<text x="226.7" y="112.7">STM_PB5</text>
<text x="152.3" y="119.9">SWDIO</text>
<text x="226.7" y="116.3">STM_PB6</text>
<text x="226.7" y="119.9">STM_PB7</text>
<text x="151.9" y="123.5">SWCLK</text>
<text x="155" y="127.1">SWO</text>
<text x="226.7" y="127.1">GPIF_D0</text>
<text x="226.7" y="130.7">GPIF_D1</text>
<text x="226.7" y="134.3">GPIF_D2</text>
<text x="226.7" y="137.9">GPIF_D3</text>
<text x="226.7" y="141.5">GPIF_D4</text>
<text x="226.7" y="145.1">GPIF_D5</text>
<text x="226.7" y="148.7">GPIF_D6</text>
<text x="226.7" y="152.3">GPIF_D7</text>
<text x="20.3" y="190.9">STM_LED_RUN</text>
<text x="47.5" y="190.9">STM_LED_USER</text>
<text x="93.8" y="194.9">STM_BTN</text>
<text x="109.8" y="194.9">STM_BTN</text>
<text x="134.1" y="202.7">ADC_IN5</text>
</g>
<g font-size="2.6" fill="#a01818">
<text x="155.1" y="44.3">+3V3</text>
<text x="155.1" y="47.9">+3V3</text>
<text x="297.1" y="42.3">+3V3</text>
<text x="337.4" y="42.3">GND</text>
<text x="155.1" y="51.5">+3V3</text>
<text x="297.4" y="49.5">GND</text>
<text x="337.1" y="53.1">+3V3</text>
<text x="148.3" y="58.7">+3V3_STA</text>
<text x="155.1" y="55.1">+3V3</text>
<text x="155.4" y="65.9">GND</text>
<text x="155.4" y="69.5">GND</text>
<text x="155.4" y="73.1">GND</text>
<text x="155.4" y="76.7">GND</text>
<text x="297.1" y="86.3">+3V3</text>
<text x="337.1" y="86.3">+3V3</text>
<text x="297.4" y="100.7">GND</text>
<text x="337.4" y="111.5">GND</text>
<text x="16.1" y="128.7">+3V3</text>
<text x="23.1" y="162.7">+3V3</text>
<text x="75.7" y="162.7">+3V3_STA</text>
</g>
<g font-size="2.6" fill="#1a1a2e">
<text x="169" y="44.3">VDD_1</text>
<text x="169" y="47.9">VDD_2</text>
<text x="205.3" y="44.3">PA0/WKUP</text>
<text x="214" y="47.9">PA1</text>
<text x="17.1" y="51.3">18p C0G</text>
<text x="40.1" y="48.1">8.000MHz</text>
<text x="64.6" y="51.3">18p C0G</text>
<text x="169" y="51.5">VDD_3</text>
<text x="214" y="51.5">PA2</text>
<text x="169" y="55.1">VBAT</text>
<text x="169" y="58.7">VDDA</text>
<text x="214" y="55.1">PA3</text>
<text x="214" y="58.7">PA4</text>
<text x="350.6" y="58.6">UART 1x4</text>
<text x="169" y="65.9">VSS_1</text>
<text x="206.2" y="62.3">PA5/ADC5</text>
<text x="206.2" y="65.9">PA6/ADC6</text>
<text x="311.1" y="65.8">SWD 1x6</text>
<text x="169" y="69.5">VSS_2</text>
<text x="206.2" y="69.5">PA7/ADC7</text>
<text x="169" y="73.1">VSS_3</text>
<text x="169" y="76.7">VSSA</text>
<text x="198" y="76.7">PA9/USART1_TX</text>
<text x="214" y="73.1">PA8</text>
<text x="169" y="83.9">NRST</text>
<text x="196.2" y="80.3">PA10/USART1_RX</text>
<text x="212.5" y="83.9">PA11</text>
<text x="36.6" y="84.3">10k</text>
<text x="114.6" y="84.3">BOOT0 STM_BOOT1</text>
<text x="169" y="87.5">BOOT0</text>
<text x="212.5" y="87.5">PA12</text>
<text x="40.6" y="95.1">STM RESET</text>
<text x="94.6" y="94.3">10k</text>
<text x="134.6" y="94.3">10k</text>
<text x="169" y="94.7">PD0-OSC_IN</text>
<text x="212.5" y="91.1">PA15</text>
<text x="169" y="98.3">PD1-OSC_OUT</text>
<text x="214" y="98.3">PB0</text>
<text x="214" y="101.9">PB1</text>
<text x="36.6" y="102.3">100n</text>
<text x="169" y="105.5">PC13</text>
<text x="204.3" y="105.5">PB2/BOOT1</text>
<text x="308.7" y="106.2">ANALOG 1x5</text>
<text x="169" y="109.1">PC14</text>
<text x="169" y="112.7">PC15</text>
<text x="214" y="109.1">PB4</text>
<text x="214" y="112.7">PB5</text>
<text x="169" y="119.9">PA13/SWDIO</text>
<text x="214" y="116.3">PB6</text>
<text x="214" y="119.9">PB7</text>
<text x="351.5" y="117">EXP 1x8</text>
<text x="169" y="123.5">PA14/SWCLK</text>
<text x="169" y="127.1">PB3/SWO</text>
<text x="214" y="127.1">PB8</text>
<text x="214" y="130.7">PB9</text>
<text x="30.6" y="135.3">100n</text>
<text x="42.6" y="135.3">100n</text>
<text x="54.6" y="135.3">100n</text>
<text x="66.6" y="135.3">100n</text>
<text x="78.6" y="135.3">4.7u</text>
<text x="212.5" y="134.3">PB10</text>
<text x="212.5" y="137.9">PB11</text>
<text x="212.5" y="141.5">PB12</text>
<text x="212.5" y="145.1">PB13</text>
<text x="212.5" y="148.7">PB14</text>
<text x="212.5" y="152.3">PB15</text>
<text x="26.8" y="166.1">600R@100MHz</text>
<text x="52.6" y="169.3">1u</text>
<text x="64.6" y="169.3">10n</text>
<text x="32.6" y="200.3">1k</text>
<text x="60.6" y="200.3">1k</text>
<text x="102.6" y="204.3">USER</text>
<text x="118.6" y="204.3">100n</text>
<text x="154.6" y="204.3">10k</text>
<text x="32.6" y="214.3">green RUN</text>
<text x="60.6" y="214.3">red USER</text>
</g>
<g font-size="2.4" fill="#1a1a2e">
<text x="311" y="42.3">3V3</text>
<text x="311" y="45.9">SWCLK</text>
<text x="351" y="42.3">GND</text>
<text x="351" y="45.9">TX</text>
<text x="311" y="49.5">GND</text>
<text x="311" y="53.1">SWDIO</text>
<text x="351" y="49.5">RX</text>
<text x="351" y="53.1">3V3</text>
<text x="311" y="56.7">NRST</text>
<text x="311" y="60.3">SWO</text>
<text x="311" y="86.3">3V3</text>
<text x="311" y="89.9">AIN5</text>
<text x="351" y="86.3">3V3</text>
<text x="351" y="89.9">PA15</text>
<text x="311" y="93.5">AIN6</text>
<text x="351" y="93.5">PB4</text>
<text x="311" y="97.1">AIN7</text>
<text x="311" y="100.7">GND</text>
<text x="351" y="97.1">PB5</text>
<text x="351" y="100.7">PB6</text>
<text x="351" y="104.3">PB7</text>
<text x="351" y="107.9">PC13</text>
<text x="351" y="111.5">GND</text>
</g>
<g font-size="2.4" fill="#5a5a5a">
<text x="344.8" y="61">USART1 115200 8N1</text>
<text x="308" y="68.2">ST-LINK / SWD</text>
<text x="308.7" y="108.6">0..3.3 V inputs</text>
<text x="351" y="119.4">expansion</text>
</g>
<g font-size="2.3" fill="#404040">
<text x="262" y="257.5">PROJECT</text>
<text x="362" y="257.5">REV</text>
<text x="380" y="257.5">DATE</text>
<text x="262" y="269.5">SHEET TITLE</text>
<text x="362" y="269.5">SHEET</text>
<text x="262" y="281.5">DOCUMENT</text>
<text x="362" y="281.5">SIZE</text>
<text x="380" y="281.5">UNITS</text>
</g>
<g font-size="2.1" fill="#5a5a5a">
<text x="308.2" y="41.1">1</text>
<text x="348.2" y="41.1">1</text>
<text x="165.1" y="43.1">24</text>
<text x="165.1" y="46.7">36</text>
<text x="220.6" y="43.1">10</text>
<text x="220.6" y="46.7">11</text>
<text x="308.2" y="44.7">2</text>
<text x="348.2" y="44.7">2</text>
<text x="165.1" y="50.3">48</text>
<text x="166.2" y="53.9">1</text>
<text x="220.6" y="50.3">12</text>
<text x="220.6" y="53.9">13</text>
<text x="308.2" y="48.3">3</text>
<text x="308.2" y="51.9">4</text>
<text x="348.2" y="48.3">3</text>
<text x="348.2" y="51.9">4</text>
<text x="166.2" y="57.5">9</text>
<text x="220.6" y="57.5">14</text>
<text x="308.2" y="55.5">5</text>
<text x="308.2" y="59.1">6</text>
<text x="165.1" y="64.7">23</text>
<text x="220.6" y="61.1">15</text>
<text x="220.6" y="64.7">16</text>
<text x="165.1" y="68.3">35</text>
<text x="165.1" y="71.9">47</text>
<text x="220.6" y="68.3">17</text>
<text x="220.6" y="71.9">29</text>
<text x="166.2" y="75.5">8</text>
<text x="220.6" y="75.5">30</text>
<text x="166.2" y="82.7">7</text>
<text x="220.6" y="79.1">31</text>
<text x="220.6" y="82.7">32</text>
<text x="165.1" y="86.3">44</text>
<text x="220.6" y="86.3">33</text>
<text x="220.6" y="89.9">38</text>
<text x="308.2" y="85.1">1</text>
<text x="308.2" y="88.7">2</text>
<text x="348.2" y="85.1">1</text>
<text x="348.2" y="88.7">2</text>
<text x="166.2" y="93.5">5</text>
<text x="308.2" y="92.3">3</text>
<text x="308.2" y="95.9">4</text>
<text x="348.2" y="92.3">3</text>
<text x="348.2" y="95.9">4</text>
<text x="166.2" y="97.1">6</text>
<text x="220.6" y="97.1">18</text>
<text x="220.6" y="100.7">19</text>
<text x="308.2" y="99.5">5</text>
<text x="348.2" y="99.5">5</text>
<text x="166.2" y="104.3">2</text>
<text x="166.2" y="107.9">3</text>
<text x="220.6" y="104.3">20</text>
<text x="220.6" y="107.9">40</text>
<text x="348.2" y="103.1">6</text>
<text x="348.2" y="106.7">7</text>
<text x="166.2" y="111.5">4</text>
<text x="220.6" y="111.5">41</text>
<text x="348.2" y="110.3">8</text>
<text x="165.1" y="118.7">34</text>
<text x="220.6" y="115.1">42</text>
<text x="220.6" y="118.7">43</text>
<text x="165.1" y="122.3">37</text>
<text x="165.1" y="125.9">39</text>
<text x="220.6" y="125.9">45</text>
<text x="220.6" y="129.5">46</text>
<text x="220.6" y="133.1">21</text>
<text x="220.6" y="136.7">22</text>
<text x="220.6" y="140.3">25</text>
<text x="220.6" y="143.9">26</text>
<text x="220.6" y="147.5">27</text>
<text x="220.6" y="151.1">28</text>
</g>
</svg>
